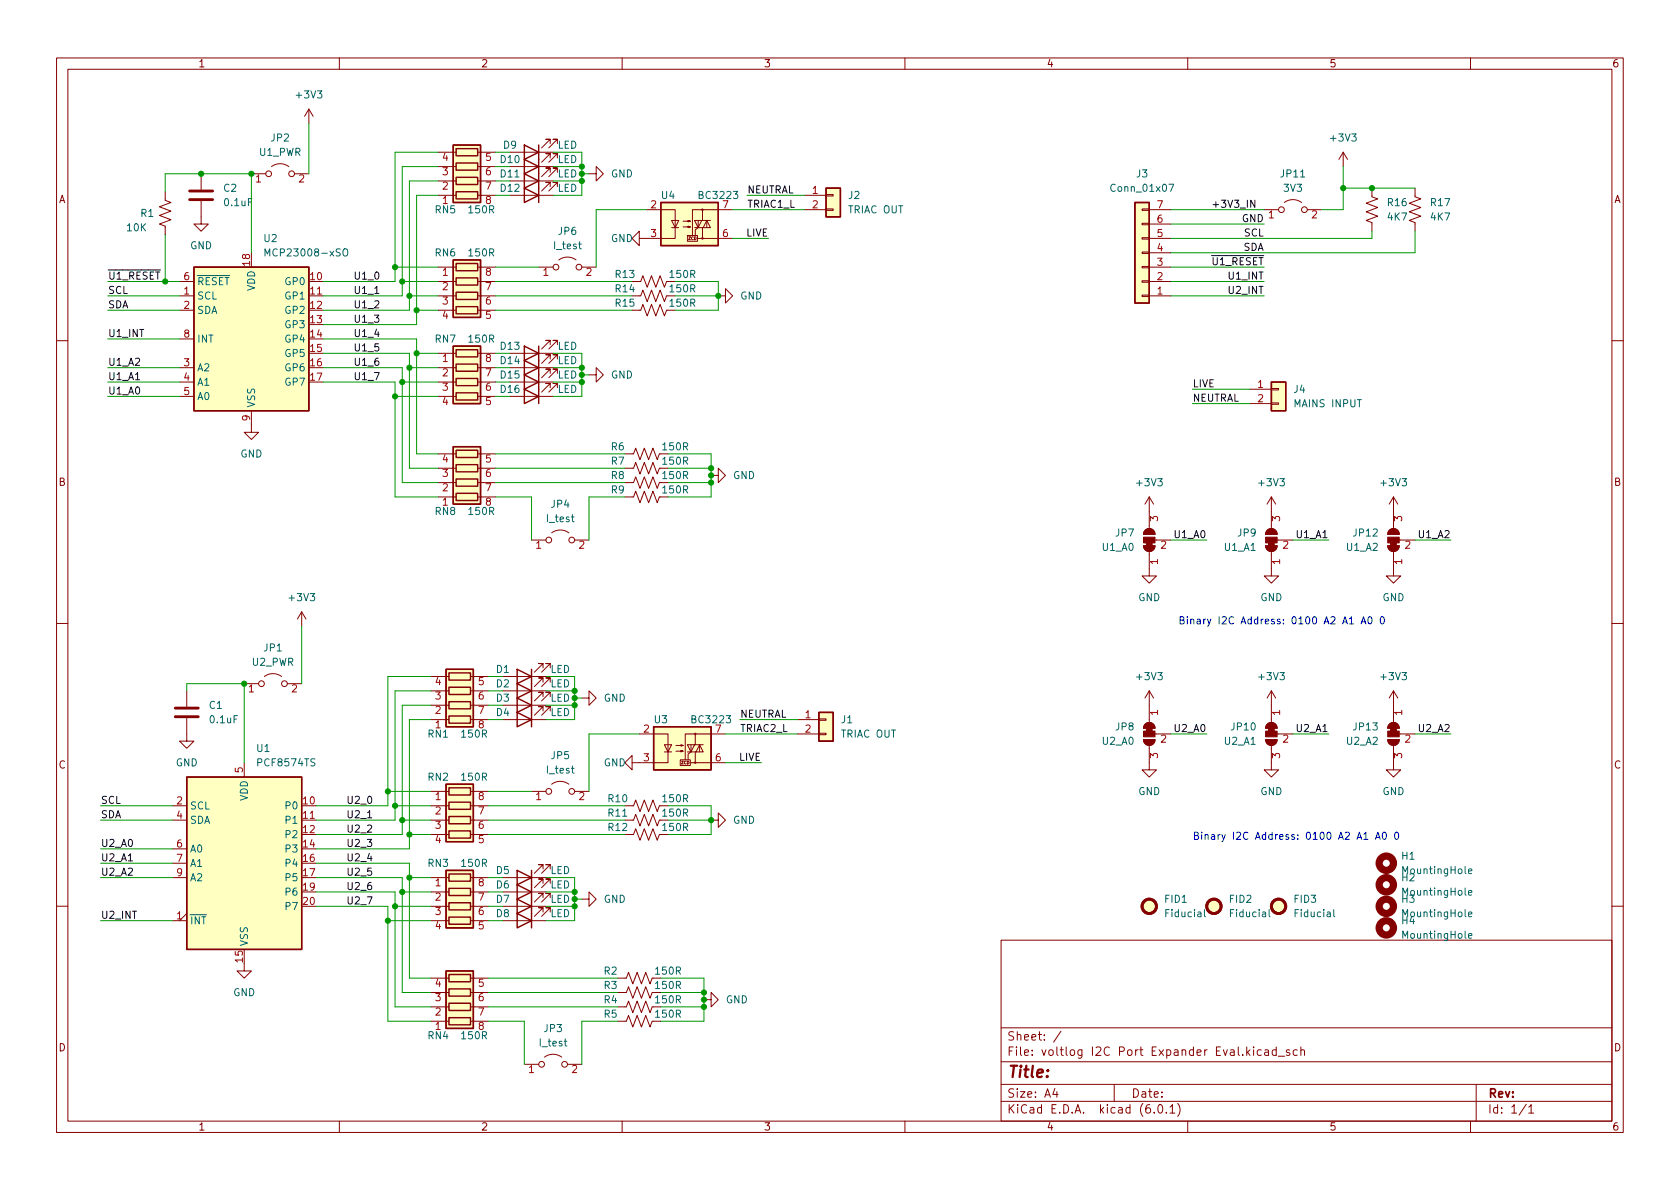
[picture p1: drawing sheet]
<svg xmlns="http://www.w3.org/2000/svg" width="297mm" height="210mm" viewBox="0 0 297 210" stroke-linecap="round" stroke-linejoin="round" font-family="sans-serif">
<g fill="none" stroke="#840000" stroke-width=".18">
<path d="M10 10.2h277v190.1h-277zM12 12.2h273v186.1h-273zM54.6 19.3l-.8 1.3M54.6 19.3v2.5M54.6 19.3l.8 1.3M60 10.2v2M110 10.2v2M160 10.2v2M210 10.2v2M260 10.2v2M29.2 33.9v1.5l1 .4-2 .8 2 .7-2 .8 2 .8-2 .7 1 .4v1.5M35.6 35.6v4h1.2l-1.2 1.3-1.3-1.3h1.3"/>
<path d="M35.6 30.7v2.8M44.4 30.7h2.6M48 29.5a2.54 2.54 0 0 1 3.1 0M52.1 30.7h2.5M77.5 34.5h3.1M77.5 32h3.1M77.5 29.5h3.1M77.5 26.9h3.1M84.5 34.5h3.1M84.5 32h3.1M84.5 29.5h3.1M84.5 26.9h3.1"/>
<path d="M90.2 34.5h7.6M90.2 32h7.6M90.2 29.5h7.6M90.2 26.9h7.6M97.3 33v-.7h-.8h.8l-1.5 1.5M97.3 30.5v-.8h-.8h.8l-1.5 1.5M97.3 27.9v-.7h-.8h.8l-1.5 1.5M97.3 25.4v-.8h-.8h.8l-1.5 1.6M98.6 33v-.7h-.8h.8l-1.6 1.5M98.6 30.5v-.8h-.8h.8l-1.6 1.5M98.6 27.9v-.7h-.8h.8l-1.6 1.5M98.6 25.4v-.8h-.8h.8l-1.6 1.6"/>
<path d="M104.1 30.7h1.3v-1.2l1.3 1.2-1.3 1.3v-1.3M114.3 37.1h5.1v5.1h-6.4v1.2l-1.2-1.2 1.2-1.3v1.3M118.7 39h1.3l-.6 1.3zM120.8 39.1h1.2l-.3 .1v-.2l.3 .1M123.4 39v1.3l-.5 .3v1.1M124.1 39l-.7 1.3-.6-1.3h2.8M124.2 37.1h-1.8v4.6M125 39v1.3M129.5 37.1h-5.3v1.9M142.2 34.5h3.8M142.2 37.1h3.8M146 37h1.3v.2h-1.3z"/>
<path d="M146 34.4h1.3v.3h-1.3zM201.9 37h1.3v.2h-1.3zM201.9 39.5h1.3v.2h-1.3zM203.2 37.1h3.8M203.2 39.6h3.8M223.5 37.1h2.6M227.1 35.8a2.54 2.54 0 0 1 3 0M231.1 37.1h2.6M237.5 26.9l-.8 1.3M237.5 26.9v2.6M237.5 26.9l.8 1.3M242.6 33.3v1.5l1 .4-2 .7 2 .8-2 .8 2 .7-2 .8 1 .4v1.5"/>
<path d="M250.2 33.3v1.5l1 .4-2 .7 2 .8-2 .8 2 .7-2 .8 1 .4v1.5M31.7 52.3h2.6M31.7 54.9h2.6M31.7 49.8h2.6M31.7 59.9h2.6M54.6 52.3h2.5M77.5 47.2h3.1M77.5 52.3h3.1M77.5 54.9h3.1M77.5 49.8h3.1M84.5 47.2h3.1M84.5 52.3h3.1"/>
<path d="M84.5 54.9h3.1M84.5 49.8h3.1M95.2 47.2h2.6M98.8 46a2.54 2.54 0 0 1 3.1 0M102.9 47.2h2.5M111.8 54.9h1.5l.4-1.1 .7 2.1 .8-2.1 .8 2.1 .7-2.1 .8 2.1 .4-1h.2M111.8 49.8h1.5l.4-1 .7 2 .8-2 .8 2 .7-2 .8 2 .4-1h.2M111.8 52.3h1.5l.4-1 .7 2 .8-2 .8 2 .7-2 .8 2 .4-1h.2M118.7 40.3h1.3M120.8 40.1h1.2l-.3 .2v-.3l.3 .1M121.5 41.7h1.8v1h-1.8zM122.8 40.3h2.8l-.6-1.3-.7 1.3"/>
<path d="M123.3 42.2h.9M124.2 40.3v1.9h5.3M127 52.3h1.3v-1.3l1.2 1.3-1.2 1.3v-1.3M201.9 42h1.3v.3h-1.3zM201.9 44.6h1.3v.2h-1.3zM201.9 47.1h1.3v.3h-1.3zM201.9 49.7h1.3v.2h-1.3zM201.9 52.2h1.3v.2h-1.3zM203.2 47.2h3.8M203.2 52.3h3.8M203.2 49.8h3.8M203.2 42.2h3.8"/>
<path d="M203.2 44.7h3.8M10 60.2h2M31.7 65h2.6M31.7 67.6h2.6M31.7 70.1h2.6M44.4 72.6v3.8h1.3l-1.3 1.3-1.2-1.3h1.2M77.5 65h3.1M77.5 67.6h3.1M77.5 70.1h3.1M77.5 62.5h3.1M84.5 65h3.1M84.5 67.6h3.1"/>
<path d="M84.5 70.1h3.1M84.5 62.5h3.1M90.2 65h7.6M90.2 67.6h7.6M90.2 70.1h7.6M90.2 62.5h7.6M97.3 68.6v-.8h-.8h.8l-1.5 1.5M97.3 66v-.7h-.8h.8l-1.5 1.5M97.3 63.5v-.8h-.8h.8l-1.5 1.6M97.3 61v-.8h-.8h.8l-1.5 1.5M98.6 68.6v-.8h-.8h.8l-1.6 1.5M98.6 66v-.7h-.8h.8l-1.6 1.5"/>
<path d="M98.6 63.5v-.8h-.8h.8l-1.6 1.6M98.6 61v-.8h-.8h.8l-1.6 1.5M104.1 66.3h1.3v-1.3l1.3 1.3-1.3 1.3v-1.3M221 68.8h3.8M221 71.4h3.8M224.8 71.2h1.3v.3h-1.3zM224.8 68.7h1.3v.3h-1.3zM285 60.2h2M77.5 87.9h3.1M77.5 85.3h3.1M77.5 82.8h3.1M77.5 80.3h3.1"/>
<path d="M84.5 87.9h3.1M84.5 85.3h3.1M84.5 82.8h3.1M84.5 80.3h3.1M94 95.5h2.5M97.5 94.2a2.54 2.54 0 0 1 3.1 0M101.6 95.5h2.5M110.5 80.3h1.5l.4-1.1 .8 2.1 .7-2.1 .8 2.1 .7-2.1 .8 2.1 .4-1h.2M110.5 82.8h1.5l.4-1 .8 2 .7-2 .8 2 .7-2 .8 2 .4-1h.2M110.5 85.3h1.5l.4-1 .8 2.1 .7-2.1 .8 2.1 .7-2.1 .8 2.1 .4-1.1h.2M110.5 87.9h1.5l.4-1 .8 2 .7-2 .8 2 .7-2 .8 2 .4-1h.2M125.7 84.1h1.3v-1.3l1.3 1.3-1.3 1.2v-1.2"/>
<path d="M202.2 96.5a1.02 1.02 0 0 0 1 1 1.02 1.02 0 0 0 1-1M202.2 94.5a1.02 1.02 0 0 1 1-1 1.02 1.02 0 0 1 1 1M202.2 96.5h2M202.2 94.5h2M203.2 97.5v4.3h1.3l-1.3 1.3-1.3-1.3h1.3M203.2 87.9v5.6M203.2 87.9l-.8 1.2M203.2 87.9l.8 1.2M204.2 95.5h2.8M223.8 96.5a1.02 1.02 0 0 0 1 1 1.02 1.02 0 0 0 1-1M223.8 94.5a1.02 1.02 0 0 1 1-1 1.02 1.02 0 0 1 1 1M223.8 96.5h2"/>
<path d="M223.8 94.5h2M224.8 97.5v4.3h1.3l-1.3 1.3-1.3-1.3h1.3M224.8 87.9v5.6M224.8 87.9l-.8 1.2M224.8 87.9l.8 1.2M225.8 95.5h2.8M245.4 96.5a1.02 1.02 0 0 0 1 1 1.02 1.02 0 0 0 1-1M245.4 94.5a1.02 1.02 0 0 1 1-1 1.02 1.02 0 0 1 1 1M245.4 96.5h2M245.4 94.5h2M246.4 97.5v4.3h1.2l-1.2 1.3-1.3-1.3h1.3M246.4 87.9v5.6"/>
<path d="M246.4 87.9l-.8 1.2M246.4 87.9l.7 1.2M247.4 95.5h2.8M10 110.2h2M46.7 119.6a2.54 2.54 0 0 1 3.1 0M53.3 108.2l-.7 1.3M53.3 108.2v2.5M53.3 108.2l.8 1.3M76.2 119.6h3.2M83.2 119.6h3.2M88.9 119.6h7.6M96 118.1v-.8h-.8h.8l-1.5 1.6"/>
<path d="M97.3 118.1v-.8h-.8h.8l-1.5 1.6M285 110.2h2M33 127v4.1h1.3l-1.3 1.2-1.3-1.2h1.3M33 122.2v2.8M43.2 120.9h2.5M43.2 134.9v2.5M50.8 120.9h2.5M76.2 139.9h3.2M76.2 127.2h3.2M76.2 124.7h3.2M76.2 122.2h3.2M83.2 139.9h3.2"/>
<path d="M83.2 127.2h3.2M83.2 124.7h3.2M83.2 122.2h3.2M88.9 127.2h7.6M88.9 124.7h7.6M88.9 122.2h7.6M94 139.9h2.5M96 123.2v-.8h-.8h.8l-1.5 1.5M96 120.6v-.7h-.8h.8l-1.5 1.5M96 125.7v-.7h-.8h.8l-1.5 1.5M97.3 123.2v-.8h-.8h.8l-1.5 1.5M97.3 120.6v-.7h-.8h.8l-1.5 1.5"/>
<path d="M97.3 125.7v-.7h-.8h.8l-1.5 1.5M97.5 138.7a2.54 2.54 0 0 1 3.1 0M101.6 139.9h2.5M102.9 123.4h1.2v-1.2l1.3 1.2-1.3 1.3v-1.3M113 129.8h5.1v5.1h-6.3v1.2l-1.3-1.2 1.3-1.3v1.3M117.5 131.7h1.2l-.6 1.3zM117.5 133h1.2M119.5 132.8h1.3l-.4 .2v-.3l.4 .1M119.5 131.8h1.3l-.4 .1v-.2l.4 .1M120.3 134.4h1.7v1h-1.7zM121.5 133h2.8l-.6-1.3-.6 1.3M122 134.9h.9"/>
<path d="M122.2 131.7v1.3l-.5 .3v1.1M122.8 131.7l-.6 1.3-.7-1.3h2.8M122.9 133v1.9h5.4M122.9 129.8h-1.7v4.6M123.7 131.7v1.3M128.3 129.8h-5.4v1.9M141 129.8h3.8M141 127.2h3.8M144.8 129.7h1.2v.2h-1.2zM144.8 127.1h1.2v.3h-1.2zM202.2 130.8h2a1.02 1.02 0 0 1-1 1 1.02 1.02 0 0 1-1-1zM202.5 128.1a1.02 1.02 0 0 1 1.1-.3 1.02 1.02 0 0 1 .6 1h-2z"/>
<path d="M203.2 131.8v4.3h1.3l-1.3 1.3-1.3-1.3h1.3M203.2 122.2l-.8 1.2M203.2 122.2v5.6M203.2 122.2l.8 1.2M204.2 129.8h2.8M223.8 130.8h2a1.02 1.02 0 0 1-1 1 1.02 1.02 0 0 1-1-1zM224.1 128.1a1.02 1.02 0 0 1 1.1-.3 1.02 1.02 0 0 1 .6 1h-2zM224.8 131.8v4.3h1.3l-1.3 1.3-1.3-1.3h1.3M224.8 122.2l-.8 1.2M224.8 122.2v5.6M224.8 122.2l.8 1.2M225.8 129.8h2.8"/>
<path d="M245.4 130.8h2a1.02 1.02 0 0 1-1 1 1.02 1.02 0 0 1-1-1zM245.7 128.1a1.02 1.02 0 0 1 1.1-.3 1.02 1.02 0 0 1 .6 1h-2zM246.4 131.8v4.3h1.2l-1.2 1.3-1.3-1.3h1.3M246.4 122.2v5.6M246.4 122.2l-.8 1.2M246.4 122.2l.7 1.2M247.4 129.8h2.8M30.5 155.2h2.5M30.5 142.5h2.5M30.5 145h2.5M30.5 150.1h2.5M30.5 152.6h2.5"/>
<path d="M53.3 145h2.6M76.2 155.2h3.2M76.2 157.7h3.2M76.2 142.5h3.2M76.2 145h3.2M76.2 147.6h3.2M83.2 155.2h3.2M83.2 157.7h3.2M83.2 142.5h3.2M83.2 145h3.2M83.2 147.6h3.2M88.9 155.2h7.6"/>
<path d="M88.9 157.7h7.6M96 158.7v-.7h-.8h.8l-1.5 1.5M96 156.2v-.8h-.8h.8l-1.5 1.6M96 153.7v-.8h-.8h.8l-1.5 1.5M97.3 158.7v-.7h-.8h.8l-1.5 1.5M97.3 156.2v-.8h-.8h.8l-1.5 1.6M97.3 153.7v-.8h-.8h.8l-1.5 1.5M102.9 159h1.2v-1.3l1.3 1.3-1.3 1.3v-1.3M110.5 142.5h1.5l.4-1 .8 2 .7-2 .8 2 .7-2 .8 2 .4-1h.2M110.5 145h1.5l.4-1 .8 2 .7-2 .8 2 .7-2 .8 2 .4-1h.2M110.5 147.6h1.5l.4-1 .8 2 .7-2 .8 2 .7-2 .8 2 .4-1h.2M125.7 145h1.3v-1.2l1.3 1.2-1.3 1.3v-1.3"/>
<path d="M10 160.2h2M30.5 162.8h2.5M33 161.5l-1.3 1.3M43.2 170.4v1.3h1.2l-1.2 1.3-1.3-1.3h1.3M76.2 160.3h3.2M76.2 162.8h3.2M76.2 178h3.2M76.2 175.5h3.2M76.2 173h3.2M83.2 160.3h3.2M83.2 162.8h3.2M83.2 178h3.2"/>
<path d="M83.2 175.5h3.2M83.2 173h3.2M88.9 160.3h7.6M88.9 162.8h7.6M96 161.3v-.8h-.8h.8l-1.5 1.5M97.3 161.3v-.8h-.8h.8l-1.5 1.5M109.2 178h1.5l.4-1 .8 2.1 .7-2.1 .8 2.1 .8-2.1 .7 2.1 .4-1.1h.3M109.2 175.5h1.5l.4-1 .8 2 .7-2 .8 2 .8-2 .7 2 .4-1h.3M109.2 173h1.5l.4-1 .8 2 .7-2 .8 2 .8-2 .7 2 .4-1h.3M124.5 176.8h1.2v-1.3l1.3 1.3-1.3 1.2v-1.2M177 166.3h108v32h-108zM285 160.2h2"/>
<path d="M60 198.3v2M76.2 180.6h3.2M83.2 180.6h3.2M92.7 188.2h2.5M96.3 186.9a2.54 2.54 0 0 1 3 0M100.3 188.2h2.6M109.2 180.6h1.5l.4-1 .8 2 .7-2 .8 2 .8-2 .7 2 .4-1h.3M110 198.3v2M160 198.3v2M177 194.8h108M177 191.8h108M177 187.8h108"/>
<path d="M177 181.8h108M186.5 192.5l-.4 1h1M186.9 193v1M187.6 182.4l-1.3 1.9M197 191.8v3M204.1 196.7v.1M204.9 195.4l.2-.1a.81 .81 0 0 1 .6 .7 .81 .81 0 0 1-.3 .8h-.2a.81 .81 0 0 1-.6-.6 .81 .81 0 0 1 .3-.8zM206.2 196.7v.1M206.9 195.8l.4-.5v1.5M206.9 196.8h.8M208.2 195.1a1.72 1.72 0 0 1 0 2.3M210 198.3v2"/>
<path d="M221.6 185.1v.2M221.6 185.6v1M223 185.7l-.4-.1-.3 .3v.4l.1 .3h.6M223.6 185.7h.6l.1 .9M224.3 186l-.5 .1a.29 .29 0 0 0-.2 .2 .29 .29 0 0 0 .2 .3h.5M225.6 185.7l-.4-.1-.3 .3v.4l.2 .3h.5M225.6 185.1v1.5M226 186.8h1.1M228 185.7l-.4-.1-.2 .2 .1 .3 .5 .1v.4h-.6M229.4 185.7l-.5-.1-.3 .3v.4l.2 .3h.6M230 185.8l.2-.2 .4 .1v.9M230 185.1v1.5"/>
<path d="M260 198.3v2M261 191.8v6.5M269.9 195.3l-1.3 1.9M270.3 195.8l.4-.5v1.5M270.3 196.8h.9"/>
<circle cx="47.5" cy="30.7" r=".51"/>
<circle cx="51.6" cy="30.7" r=".51"/>
<circle cx="124.2" cy="37.1" r=".13"/>
<circle cx="226.6" cy="37.1" r=".51"/>
<circle cx="230.6" cy="37.1" r=".51"/>
<circle cx="98.3" cy="47.2" r=".51"/>
<circle cx="102.4" cy="47.2" r=".51"/>
<circle cx="124.2" cy="42.2" r=".13"/>
<circle cx="97" cy="95.5" r=".51"/>
<circle cx="101.1" cy="95.5" r=".51"/>
<circle cx="46.2" cy="120.9" r=".51"/>
<circle cx="50.3" cy="120.9" r=".51"/>
<circle cx="97" cy="139.9" r=".51"/>
<circle cx="101.1" cy="139.9" r=".51"/>
<circle cx="122.9" cy="129.8" r=".13"/>
<circle cx="122.9" cy="134.9" r=".13"/>
<circle cx="95.8" cy="188.2" r=".51"/>
<circle cx="99.8" cy="188.2" r=".51"/>
</g>
<g fill="none" stroke="#840000" stroke-width=".25">
<path d="M80.1 25.6h4.9v10.2h-4.9zM80.6 33.9h3.9v1.3h-3.9zM80.6 31.4h3.9v1.2h-3.9zM80.6 28.8h3.9v1.3h-3.9zM80.6 26.3h3.9v1.3h-3.9zM92.7 33.3l2.5 1.2-2.5 1.3zM92.7 30.7l2.5 1.3-2.5 1.3zM92.7 28.2l2.5 1.3-2.5 1.2zM92.7 25.6l2.5 1.3-2.5 1.3zM95.2 25.6v10.2M116.8 35.8h10.2v7.6h-10.2zM146 33.3h2.6v5h-2.6z"/>
<path d="M200.7 35.8h2.5v17.8h-2.5zM34.3 47.2h20.3v25.4h-20.3zM80.1 46h4.9v10.1h-4.9zM80.6 46.6h3.9v1.3h-3.9zM80.6 49.1h3.9v1.3h-3.9zM80.6 51.7h3.9v1.3h-3.9zM80.6 54.2h3.9v1.3h-3.9zM80.1 61.2h4.9v10.2h-4.9zM80.1 79h4.9v10.1h-4.9zM80.6 61.8h3.9v1.3h-3.9zM80.6 64.4h3.9v1.3h-3.9zM80.6 66.9h3.9v1.3h-3.9z"/>
<path d="M80.6 69.5h3.9v1.2h-3.9zM80.6 79.6h3.9v1.3h-3.9zM92.7 68.8l2.5 1.3-2.5 1.3zM92.7 66.3l2.5 1.3-2.5 1.2zM92.7 63.7l2.5 1.3-2.5 1.3zM92.7 61.2l2.5 1.3-2.5 1.2zM95.2 61.2v10.2M224.8 67.6h2.5v5h-2.5zM80.6 87.2h3.9v1.3h-3.9zM80.6 84.7h3.9v1.3h-3.9zM80.6 82.2h3.9v1.2h-3.9zM78.9 118.4h4.8v10.1h-4.8z"/>
<path d="M79.4 119h3.8v1.3h-3.8zM91.4 118.4l2.6 1.2-2.6 1.3zM94 118.4v10.1M33 137.4h20.3v30.5h-20.3zM78.9 138.7h4.8v10.1h-4.8zM79.4 139.3h3.8v1.3h-3.8zM79.4 126.6h3.8v1.3h-3.8zM79.4 124.1h3.8v1.2h-3.8zM79.4 121.5h3.8v1.3h-3.8zM91.4 123.4l2.6 1.3-2.6 1.3zM91.4 120.9l2.6 1.3-2.6 1.2zM91.4 126l2.6 1.2-2.6 1.3z"/>
<path d="M115.6 128.5h10.1v7.6h-10.1zM144.8 126h2.5v5.1h-2.5zM78.9 153.9h4.8v10.2h-4.8zM79.4 154.6h3.8v1.2h-3.8zM79.4 157.1h3.8v1.3h-3.8zM79.4 159.6h3.8v1.3h-3.8zM79.4 141.9h3.8v1.2h-3.8zM79.4 144.4h3.8v1.3h-3.8zM79.4 146.9h3.8v1.3h-3.8zM91.4 159l2.6 1.3-2.6 1.2zM91.4 156.5l2.6 1.2-2.6 1.3zM91.4 153.9l2.6 1.3-2.6 1.3z"/>
<path d="M94 153.9v10.2M78.9 171.7h4.8v10.2h-4.8zM79.4 162.2h3.8v1.2h-3.8zM79.4 180h3.8v1.2h-3.8zM79.4 177.4h3.8v1.3h-3.8zM79.4 174.9h3.8v1.2h-3.8zM79.4 172.3h3.8v1.3h-3.8zM91.4 161.5l2.6 1.3-2.6 1.3z"/>
</g>
<g fill="none" stroke="#840000" stroke-width="1.3">
<circle cx="245.1" cy="152.6" r="1.27"/>
<circle cx="245.1" cy="156.5" r="1.27"/>
<circle cx="245.1" cy="160.3" r="1.27"/>
<circle cx="245.1" cy="164.1" r="1.27"/>
</g>
<path d="M206.7 32.6h.8l-.5 1.2M46.9 45.3v-1.3l.4 .9 .4-.9v1.3M60.7 44.2l.2-.2a.43 .43 0 0 1 .6 .4v.4a.42 .42 0 0 1-.4 .5 .42 .42 0 0 1-.5-.5zM259.6 157.9l.6-.1v-.3h-.4l-.2 .1 .1 .6h.5M259.6 154.1l.6-.2v-.2l-.4-.1-.2 .2 .1 .6h.5M213 160.8v1.1l.1 .2M224.4 160.8v1.1l.2 .2M235.8 160.8v1.1l.2 .2M259.6 165.5l.6-.1v-.3h-.4l-.2 .2 .1 .6h.5M259.6 161.7l.6-.1v-.3h-.4l-.2 .1 .1 .7h.5" fill="none" stroke="#006464" stroke-width=".18"/>
<g fill="#840000" stroke="#840000" stroke-width=".18">
<path d="M202.7 128.8h1v.5h-1z"/>
<path d="M202.5 128.1a1.02 1.02 0 0 1 1.1-.3 1.02 1.02 0 0 1 .6 1h-2z"/>
<path d="M202.2 129.3h2v1h-2z"/>
<path d="M202.2 130.8h2a1.02 1.02 0 0 1-1 1 1.02 1.02 0 0 1-1-1z"/>
<path d="M224.3 96h1v.5h-1z"/>
<path d="M223.8 96.5h2a1.02 1.02 0 0 1-1 1 1.02 1.02 0 0 1-1-1z"/>
<path d="M223.8 95h2v1h-2z"/>
<path d="M224.1 93.8a1.02 1.02 0 0 1 1.1-.3 1.02 1.02 0 0 1 .6 1h-2z"/>
<path d="M202.7 96h1v.5h-1z"/>
<path d="M202.2 96.5h2a1.02 1.02 0 0 1-1 1 1.02 1.02 0 0 1-1-1z"/>
<path d="M202.2 95h2v1h-2z"/>
<path d="M202.5 93.8a1.02 1.02 0 0 1 1.1-.3 1.02 1.02 0 0 1 .6 1h-2z"/>
<path d="M245.9 128.8h1v.5h-1z"/>
<path d="M245.7 128.1a1.02 1.02 0 0 1 1.1-.3 1.02 1.02 0 0 1 .6 1h-2z"/>
<path d="M245.4 129.3h2v1h-2z"/>
<path d="M245.4 130.8h2a1.02 1.02 0 0 1-1 1 1.02 1.02 0 0 1-1-1z"/>
<path d="M224.3 128.8h1v.5h-1z"/>
<path d="M224.1 128.1a1.02 1.02 0 0 1 1.1-.3 1.02 1.02 0 0 1 .6 1h-2z"/>
<path d="M223.8 129.3h2v1h-2z"/>
<path d="M223.8 130.8h2a1.02 1.02 0 0 1-1 1 1.02 1.02 0 0 1-1-1z"/>
<path d="M245.9 96h1v.5h-1z"/>
<path d="M245.4 96.5h2a1.02 1.02 0 0 1-1 1 1.02 1.02 0 0 1-1-1z"/>
<path d="M245.4 95h2v1h-2z"/>
<path d="M245.7 93.8a1.02 1.02 0 0 1 1.1-.3 1.02 1.02 0 0 1 .6 1h-2z"/>
</g>
<g fill="#ffffc2" stroke="#ffffc2" stroke-width=".18">
<path d="M34.3 47.2h20.3v25.4h-20.3z"/>
<path d="M78.9 153.9h4.8v10.2h-4.8z"/>
<path d="M78.9 138.7h4.8v10.1h-4.8z"/>
<path d="M78.9 118.4h4.8v10.1h-4.8z"/>
<path d="M80.1 61.2h4.9v10.2h-4.9z"/>
<path d="M33 137.4h20.3v30.5h-20.3z"/>
<path d="M80.1 46h4.9v10.1h-4.9z"/>
<path d="M80.1 25.6h4.9v10.2h-4.9z"/>
<path d="M80.1 79h4.9v10.1h-4.9z"/>
<path d="M78.9 171.7h4.8v10.2h-4.8z"/>
<path d="M116.8 35.8h10.2v7.6h-10.2z"/>
<path d="M146 33.3h2.6v5h-2.6z"/>
<path d="M115.6 128.5h10.1v7.6h-10.1z"/>
<path d="M144.8 126h2.5v5.1h-2.5z"/>
<path d="M200.7 35.8h2.5v17.8h-2.5z"/>
<path d="M224.8 67.6h2.5v5h-2.5z"/>
<circle cx="226.1" cy="160.3" r="1.27"/>
<circle cx="203.2" cy="160.3" r="1.27"/>
<circle cx="214.6" cy="160.3" r="1.27"/>
</g>
<g fill="none" stroke="#840000" stroke-width=".51">
<path d="M33.5 35.3h4.1M33.5 33.8h4.1M31 126.7h4.1M31 125.2h4.1"/>
<circle cx="203.2" cy="160.3" r="1.27"/>
<circle cx="214.6" cy="160.3" r="1.27"/>
<circle cx="226.1" cy="160.3" r="1.27"/>
</g>
<path d="M214.5 36.2h1" fill="none" stroke="#0f0f0f" stroke-width=".18"/>
<path d="M238.6 109.4l.4-.3v1.2M238.6 110.3h.7M240.7 110.3l.4-1.2 .4 1.2M240.8 110h.6M242 109.1h.2a.68 .68 0 0 1 .4 .6 .68 .68 0 0 1-.4 .6 .84 .84 0 0 1-.2-1.2zM244.2 109.1h.1a.68 .68 0 0 1 .5 .6 .68 .68 0 0 1-.5 .6 .84 .84 0 0 1-.1-1.2zM241.1 147.5l.4-.3v1.2M241.1 148.4h.8M243.2 148.4l.4-1.2 .4 1.2M243.3 148.1h.6M244.6 147.2h.1a.68 .68 0 0 1 .4 .6 .68 .68 0 0 1-.4 .6 .84 .84 0 0 1-.1-1.2zM246.8 147.2h.1a.68 .68 0 0 1 .4 .6 .68 .68 0 0 1-.4 .6 .84 .84 0 0 1-.1-1.2z" fill="none" stroke="#0000c2" stroke-width=".18"/>
<g fill="none" stroke="#009600" stroke-width=".18">
<path d="M29.2 33.9v-3.2h15.2v14M54.6 21.8v8.9M77.5 29.5h-6.4v22.8h-14M77.5 26.9h-7.7v22.9h-12.7M77.5 32h-5.1v22.9h-15.3M77.5 34.5h-3.8v22.9h-16.6M87.6 29.5h2.6M87.6 34.5h2.6M87.6 26.9h2.6M87.6 32h2.6M97.8 29.5h5.1M97.8 26.9h5.1v7.6h-5.1"/>
<path d="M97.8 32h5.1M102.9 30.7h1.2M114.3 37.1h-8.9v10.1M129.5 37.1h12.7M132.1 34.5h10.1M207 37.1h16.5M207 39.6h16.5M237.5 29.5v7.6h-3.8M237.5 33.3h12.7M19 49.8h12.7M19 52.3h12.7M19 54.9h12.7"/>
<path d="M19 59.9h12.7M29.2 41.5v8.3M57.1 59.9h16.6v20.4h3.8M69.8 47.2h7.7M71.1 49.8h6.4M72.4 52.3h5.1M73.7 54.9h3.8M87.6 49.8h24.2M87.6 52.3h24.2M87.6 54.9h24.2M87.6 47.2h7.6M119.4 49.8h7.6v5.1h-7.6"/>
<path d="M119.4 52.3h7.6M129.5 42.2h6.4M207 49.8h16.5M207 52.3h16.5M207 47.2h16.5M242.6 40.9v1.3h-35.6M250.2 40.9v3.8h-43.2M19 65h12.7M19 70.1h12.7M19 67.6h12.7M57.1 65h14v20.3h6.4M57.1 67.6h12.7v20.3h7.7"/>
<path d="M57.1 62.5h15.3v20.3h5.1M69.8 70.1h7.7M71.1 67.6h6.4M72.4 65h5.1M73.7 62.5h3.8M87.6 62.5h2.6M87.6 65h2.6M87.6 70.1h2.6M87.6 67.6h2.6M97.8 62.5h5.1v7.6h-5.1M97.8 65h5.1M97.8 67.6h5.1"/>
<path d="M102.9 66.3h1.2M210.8 68.8h10.2M210.8 71.4h10.2M87.6 87.9h6.4v7.6M87.6 82.8h22.9M87.6 85.3h22.9M87.6 80.3h22.9M110.5 87.9h-6.4v7.6M118.1 80.3h7.6v7.6h-7.6M118.1 82.8h7.6M118.1 85.3h7.6M207 95.5h6.4"/>
<path d="M228.6 95.5h6.3M250.2 95.5h6.3M53.3 110.7v10.2M76.2 119.6h-7.6v22.9h-12.7M86.4 119.6h2.5M96.5 119.6h5.1v7.6h-5.1M33 122.2v-1.3h10.2v14M68.6 139.9h7.6M76.2 127.2h-3.8v22.9h-16.5M76.2 122.2h-6.4v22.8h-13.9M76.2 124.7h-5.1v22.9h-15.2M86.4 127.2h2.5"/>
<path d="M86.4 124.7h2.5M86.4 122.2h2.5M86.4 139.9h7.6M96.5 124.7h5.1M96.5 122.2h5.1M101.6 123.4h1.3M113 129.8h-8.9v10.1M128.3 129.8h12.7M128.3 134.9h6.3M130.8 127.2h10.2M207 129.8h6.4M228.6 129.8h6.3"/>
<path d="M250.2 129.8h6.3M17.8 155.2h12.7M17.8 152.6h12.7M17.8 150.1h12.7M17.8 142.5h12.7M17.8 145h12.7M55.9 155.2h15.2v20.3h5.1M55.9 152.6h16.5v20.4h3.8M55.9 157.7h13.9v20.3h6.4M69.8 142.5h6.4M71.1 145h5.1M71.1 157.7h5.1"/>
<path d="M72.4 155.2h3.8M72.4 147.6h3.8M86.4 155.2h2.5M86.4 142.5h24.1M86.4 145h24.1M86.4 157.7h2.5M86.4 147.6h24.1M96.5 155.2h5.1v7.6h-5.1M96.5 157.7h5.1M101.6 159h1.3M118.1 142.5h7.6v5.1h-7.6M118.1 145h7.6"/>
<path d="M17.8 162.8h12.7M55.9 160.3h12.7v20.3h7.6M68.6 162.8h7.6M69.8 160.3h6.4M86.4 160.3h2.5M86.4 178h22.8M86.4 173h22.8M86.4 175.5h22.8M86.4 162.8h2.5M96.5 160.3h5.1M116.8 178h7.7M116.8 173h7.7v7.6h-7.7"/>
<path d="M116.8 175.5h7.7M86.4 180.6h6.3v7.6M109.2 180.6h-6.3v7.6"/>
</g>
<g fill="#009600" stroke="#009600" stroke-width=".18">
<circle cx="71.1" cy="157.7" r=".46"/>
<circle cx="69.8" cy="160.3" r=".46"/>
<circle cx="72.4" cy="155.2" r=".46"/>
<circle cx="72.4" cy="147.6" r=".46"/>
<circle cx="71.1" cy="145" r=".46"/>
<circle cx="69.8" cy="142.5" r=".46"/>
<circle cx="101.6" cy="123.4" r=".46"/>
<circle cx="101.6" cy="122.2" r=".46"/>
<circle cx="101.6" cy="124.7" r=".46"/>
<circle cx="68.6" cy="139.9" r=".46"/>
<circle cx="43.2" cy="120.9" r=".46"/>
<circle cx="68.6" cy="162.8" r=".46"/>
<circle cx="73.7" cy="62.5" r=".46"/>
<circle cx="44.4" cy="30.7" r=".46"/>
<circle cx="35.6" cy="30.7" r=".46"/>
<circle cx="102.9" cy="32" r=".46"/>
<circle cx="102.9" cy="30.7" r=".46"/>
<circle cx="102.9" cy="29.5" r=".46"/>
<circle cx="125.7" cy="82.8" r=".46"/>
<circle cx="127" cy="52.3" r=".46"/>
<circle cx="125.7" cy="85.3" r=".46"/>
<circle cx="125.7" cy="84.1" r=".46"/>
<circle cx="124.5" cy="176.8" r=".46"/>
<circle cx="124.5" cy="178" r=".46"/>
<circle cx="101.6" cy="157.7" r=".46"/>
<circle cx="101.6" cy="160.3" r=".46"/>
<circle cx="124.5" cy="175.5" r=".46"/>
<circle cx="101.6" cy="159" r=".46"/>
<circle cx="125.7" cy="145" r=".46"/>
<circle cx="102.9" cy="67.6" r=".46"/>
<circle cx="102.9" cy="65" r=".46"/>
<circle cx="102.9" cy="66.3" r=".46"/>
<circle cx="69.8" cy="70.1" r=".46"/>
<circle cx="237.5" cy="33.3" r=".46"/>
<circle cx="242.6" cy="33.3" r=".46"/>
<circle cx="69.8" cy="47.2" r=".46"/>
<circle cx="71.1" cy="49.8" r=".46"/>
<circle cx="71.1" cy="67.6" r=".46"/>
<circle cx="72.4" cy="65" r=".46"/>
<circle cx="72.4" cy="52.3" r=".46"/>
<circle cx="73.7" cy="54.9" r=".46"/>
</g>
<text font-size="2.8" fill="#840000" x="178" y="190.6">Title:</text>
<g font-size="2.1" fill="#840000">
<text x="178" y="184">Sheet: /</text>
<text x="178" y="186.7">File: voltlog I2C Port Expander Eval.kicad_sch</text>
<text x="178" y="196.9">KiCad E.D.A. kicad (6.0.1)</text>
<text x="178" y="194.1">Size: A4</text>
<text x="200" y="194.1">Date:</text>
<text x="263" y="194.1">Rev:</text>
<text x="263" y="196.9">Id: 1/1</text>
</g>
<g font-size="1.8" fill="#840000">
<text x="35" y="11.9">1</text>
<text x="85" y="11.9">2</text>
<text x="135" y="11.9">3</text>
<text x="185" y="11.9">4</text>
<text x="235" y="11.9">5</text>
<text x="285" y="11.9">6</text>
<text x="10.3" y="35.9">A</text>
<text x="285.3" y="35.9">A</text>
<text x="10.3" y="85.9">B</text>
<text x="285.3" y="85.9">B</text>
<text x="10.3" y="135.9">C</text>
<text x="285.3" y="135.9">C</text>
<text x="10.3" y="185.9">D</text>
<text x="285.3" y="185.9">D</text>
<text x="35" y="199.9">1</text>
<text x="85" y="199.9">2</text>
<text x="135" y="199.9">3</text>
<text x="185" y="199.9">4</text>
<text x="235" y="199.9">5</text>
<text x="285" y="199.9">6</text>
</g>
<g font-size="1.8" fill="#006464">
<text x="52.5" y="17.4">+3V3</text>
<text x="45.8" y="27.6">U1_PWR</text>
<text x="48" y="25">JP2</text>
<text x="88.5" y="28.8">D10</text>
<text x="89" y="26.3">D9</text>
<text x="98.6" y="28.8">LED</text>
<text x="98.6" y="26.3">LED</text>
<text x="235.4" y="25">+3V3</text>
<text x="39.6" y="33.9">C2</text>
<text x="88.5" y="33.9">D12</text>
<text x="88.5" y="31.4">D11</text>
<text x="98.6" y="33.9">LED</text>
<text x="98.6" y="31.4">LED</text>
<text x="108" y="31.4">GND</text>
<text x="117" y="35.2">U4</text>
<text x="123.8" y="35.2">BC3223</text>
<text x="150" y="35.2">J2</text>
<text x="196.7" y="33.9">Conn_01x07</text>
<text x="200.9" y="31.4">J3</text>
<text x="226.5" y="31.4">JP11</text>
<text x="227" y="33.9">3V3</text>
<text x="22.5" y="40.9">10K</text>
<text x="24.9" y="38.3">R1</text>
<text x="39.8" y="36.4">0.1uF</text>
<text x="77" y="37.7">RN5</text>
<text x="83" y="37.7">150R</text>
<text x="98.8" y="41.5">JP6</text>
<text x="150" y="37.7">TRIAC OUT</text>
<text x="245.4" y="36.4">R16</text>
<text x="245.4" y="39">4K7</text>
<text x="253" y="36.4">R17</text>
<text x="253" y="39">4K7</text>
<text x="33.6" y="44.1">GND</text>
<text x="46.7" y="42.8">U2</text>
<text x="47.7" y="45.3">MCP23008-xSO</text>
<text x="77" y="45.3">RN6</text>
<text x="83" y="45.3">150R</text>
<text x="98" y="44.1">I_test</text>
<text x="108" y="42.8">GND</text>
<text x="34.8" y="53">SCL</text>
<text x="34.8" y="50.4">~{RESET}</text>
<text x="45.1" y="51.5" transform="rotate(-90 45.1 51.5)">VDD</text>
<text x="50.6" y="50.4">GP0</text>
<text x="50.6" y="53">GP1</text>
<text x="108.9" y="49.1">R13</text>
<text x="108.9" y="51.7">R14</text>
<text x="118.5" y="49.1">150R</text>
<text x="118.5" y="51.7">150R</text>
<text x="130.9" y="53">GND</text>
<text x="34.8" y="55.5">SDA</text>
<text x="50.6" y="55.5">GP2</text>
<text x="50.6" y="58">GP3</text>
<text x="108.9" y="54.2">R15</text>
<text x="118.5" y="54.2">150R</text>
<text x="34.8" y="65.7">A2</text>
<text x="34.8" y="60.6">INT</text>
<text x="50.6" y="60.6">GP4</text>
<text x="50.6" y="63.1">GP5</text>
<text x="50.6" y="65.7">GP6</text>
<text x="77" y="60.6">RN7</text>
<text x="83" y="60.6">150R</text>
<text x="88.5" y="64.4">D14</text>
<text x="88.5" y="61.8">D13</text>
<text x="98.6" y="64.4">LED</text>
<text x="98.6" y="61.8">LED</text>
<text x="34.8" y="68.2">A1</text>
<text x="34.8" y="70.7">A0</text>
<text x="50.6" y="68.2">GP7</text>
<text x="88.5" y="69.5">D16</text>
<text x="88.5" y="66.9">D15</text>
<text x="98.6" y="69.5">LED</text>
<text x="98.6" y="66.9">LED</text>
<text x="108" y="66.9">GND</text>
<text x="228.8" y="69.5">J4</text>
<text x="45.1" y="72.1" transform="rotate(-90 45.1 72.1)">VSS</text>
<text x="229" y="72">MAINS INPUT</text>
<text x="42.5" y="80.9">GND</text>
<text x="108.1" y="79.6">R6</text>
<text x="108.1" y="82.2">R7</text>
<text x="117.3" y="79.6">150R</text>
<text x="117.3" y="82.2">150R</text>
<text x="97.5" y="89.8">JP4</text>
<text x="108.1" y="84.7">R8</text>
<text x="108.1" y="87.2">R9</text>
<text x="117.3" y="84.7">150R</text>
<text x="117.3" y="87.2">150R</text>
<text x="129.6" y="84.7">GND</text>
<text x="201.1" y="86">+3V3</text>
<text x="222.7" y="86">+3V3</text>
<text x="244.3" y="86">+3V3</text>
<text x="77" y="91.1">RN8</text>
<text x="83" y="91.1">150R</text>
<text x="96.8" y="92.3">I_test</text>
<text x="197.3" y="94.9">JP7</text>
<text x="218.9" y="94.9">JP9</text>
<text x="239.4" y="94.9">JP12</text>
<text x="194.9" y="97.4">U1_A0</text>
<text x="216.5" y="97.4">U1_A1</text>
<text x="238.1" y="97.4">U1_A2</text>
<text x="51.3" y="106.3">+3V3</text>
<text x="201.2" y="106.3">GND</text>
<text x="222.8" y="106.3">GND</text>
<text x="244.4" y="106.3">GND</text>
<text x="44.6" y="117.7">U2_PWR</text>
<text x="46.7" y="115.2">JP1</text>
<text x="87.8" y="119">D1</text>
<text x="97.3" y="119">LED</text>
<text x="37" y="125.3">C1</text>
<text x="87.8" y="124.1">D3</text>
<text x="87.8" y="121.5">D2</text>
<text x="97.3" y="124.1">LED</text>
<text x="97.3" y="121.5">LED</text>
<text x="106.7" y="124.1">GND</text>
<text x="201.1" y="120.3">+3V3</text>
<text x="222.7" y="120.3">+3V3</text>
<text x="244.3" y="120.3">+3V3</text>
<text x="37.2" y="127.9">0.1uF</text>
<text x="75.7" y="130.4">RN1</text>
<text x="81.7" y="130.4">150R</text>
<text x="87.8" y="126.6">D4</text>
<text x="97.3" y="126.6">LED</text>
<text x="115.7" y="127.9">U3</text>
<text x="122.5" y="127.9">BC3223</text>
<text x="148.8" y="130.4">TRIAC OUT</text>
<text x="148.8" y="127.9">J1</text>
<text x="194.9" y="131.7">U2_A0</text>
<text x="197.3" y="129.2">JP8</text>
<text x="216.5" y="131.7">U2_A1</text>
<text x="217.8" y="129.2">JP10</text>
<text x="238.1" y="131.7">U2_A2</text>
<text x="239.4" y="129.2">JP13</text>
<text x="31.1" y="135.5">GND</text>
<text x="45.4" y="133">U1</text>
<text x="45.7" y="135.5">PCF8574TS</text>
<text x="96.8" y="136.8">I_test</text>
<text x="97.5" y="134.2">JP5</text>
<text x="106.7" y="135.5">GND</text>
<text x="33.5" y="143.1">SCL</text>
<text x="43.8" y="141.7" transform="rotate(-90 43.8 141.7)">VDD</text>
<text x="50.7" y="143.1">P0</text>
<text x="75.7" y="138">RN2</text>
<text x="81.7" y="138">150R</text>
<text x="107.6" y="141.9">R10</text>
<text x="117.3" y="141.9">150R</text>
<text x="201.2" y="140.6">GND</text>
<text x="222.8" y="140.6">GND</text>
<text x="244.4" y="140.6">GND</text>
<text x="33.5" y="145.7">SDA</text>
<text x="50.7" y="145.7">P1</text>
<text x="50.7" y="148.2">P2</text>
<text x="107.6" y="144.4">R11</text>
<text x="107.6" y="146.9">R12</text>
<text x="117.3" y="144.4">150R</text>
<text x="117.3" y="146.9">150R</text>
<text x="129.6" y="145.7">GND</text>
<text x="33.5" y="150.7">A0</text>
<text x="33.5" y="153.3">A1</text>
<text x="33.5" y="155.8">A2</text>
<text x="50.7" y="150.7">P3</text>
<text x="50.7" y="153.3">P4</text>
<text x="50.7" y="155.8">P5</text>
<text x="75.7" y="153.3">RN3</text>
<text x="81.7" y="153.3">150R</text>
<text x="87.8" y="154.6">D5</text>
<text x="97.3" y="154.6">LED</text>
<text x="247.9" y="155.8">H2</text>
<text x="247.9" y="152">H1</text>
<text x="248.2" y="154.6">MountingHole</text>
<text x="50.7" y="158.4">P6</text>
<text x="50.7" y="160.9">P7</text>
<text x="87.8" y="159.6">D7</text>
<text x="87.8" y="157.1">D6</text>
<text x="97.3" y="159.6">LED</text>
<text x="97.3" y="157.1">LED</text>
<text x="106.7" y="159.6">GND</text>
<text x="206" y="159.6">FID1</text>
<text x="217.4" y="159.6">FID2</text>
<text x="228.8" y="159.6">FID3</text>
<text x="247.9" y="159.6">H3</text>
<text x="248.2" y="158.4">MountingHole</text>
<text x="33.5" y="163.4">~{INT}</text>
<text x="43.8" y="167.4" transform="rotate(-90 43.8 167.4)">VSS</text>
<text x="87.8" y="162.2">D8</text>
<text x="97.3" y="162.2">LED</text>
<text x="206.2" y="162.2">Fiducial</text>
<text x="217.7" y="162.2">Fiducial</text>
<text x="229.1" y="162.2">Fiducial</text>
<text x="247.9" y="163.4">H4</text>
<text x="248.2" y="166">MountingHole</text>
<text x="248.2" y="162.2">MountingHole</text>
<text x="106.8" y="172.3">R2</text>
<text x="116" y="172.3">150R</text>
<text x="41.2" y="176.1">GND</text>
<text x="106.8" y="177.4">R4</text>
<text x="106.8" y="180">R5</text>
<text x="106.8" y="174.9">R3</text>
<text x="116" y="177.4">150R</text>
<text x="116" y="180">150R</text>
<text x="116" y="174.9">150R</text>
<text x="128.3" y="177.4">GND</text>
<text x="75.7" y="183.8">RN4</text>
<text x="81.7" y="183.8">150R</text>
<text x="95.5" y="185">I_test</text>
<text x="96.2" y="182.5">JP3</text>
</g>
<g font-size="1.8" fill="#a90000">
<text x="78.2" y="28.4">4</text>
<text x="85.9" y="28.4">5</text>
<text x="45.2" y="32.3">1</text>
<text x="52.8" y="32.3">2</text>
<text x="78.2" y="33.5">2</text>
<text x="78.2" y="31">3</text>
<text x="85.9" y="31">6</text>
<text x="85.9" y="33.5">7</text>
<text x="143.7" y="34.3">1</text>
<text x="78.2" y="36.1">1</text>
<text x="85.9" y="36.1">8</text>
<text x="115.1" y="36.8">2</text>
<text x="115.1" y="41.9">3</text>
<text x="127.8" y="41.9">6</text>
<text x="127.8" y="36.8">7</text>
<text x="143.7" y="36.8">2</text>
<text x="204.6" y="41.9">5</text>
<text x="204.6" y="39.4">6</text>
<text x="204.6" y="36.8">7</text>
<text x="224.3" y="38.6">1</text>
<text x="231.9" y="38.6">2</text>
<text x="44.2" y="47" transform="rotate(-90 44.2 47)">18</text>
<text x="204.6" y="47">3</text>
<text x="204.6" y="44.4">4</text>
<text x="32.5" y="52.1">1</text>
<text x="32.5" y="49.5">6</text>
<text x="54.9" y="49.5">10</text>
<text x="54.9" y="52.1">11</text>
<text x="78.2" y="48.8">1</text>
<text x="78.2" y="51.3">2</text>
<text x="78.2" y="53.8">3</text>
<text x="85.9" y="53.8">6</text>
<text x="85.9" y="51.3">7</text>
<text x="85.9" y="48.8">8</text>
<text x="96" y="48.8">1</text>
<text x="103.6" y="48.8">2</text>
<text x="204.6" y="52.1">1</text>
<text x="204.6" y="49.5">2</text>
<text x="32.5" y="54.6">2</text>
<text x="32.5" y="59.7">8</text>
<text x="54.9" y="54.6">12</text>
<text x="54.9" y="57.1">13</text>
<text x="54.9" y="59.7">14</text>
<text x="78.2" y="56.4">4</text>
<text x="85.9" y="56.4">5</text>
<text x="32.5" y="64.8">3</text>
<text x="54.9" y="62.2">15</text>
<text x="54.9" y="64.8">16</text>
<text x="78.2" y="64">1</text>
<text x="85.9" y="64">8</text>
<text x="32.5" y="67.3">4</text>
<text x="32.5" y="69.8">5</text>
<text x="54.9" y="67.3">17</text>
<text x="78.2" y="66.5">2</text>
<text x="78.2" y="69.1">3</text>
<text x="78.2" y="71.6">4</text>
<text x="85.9" y="71.6">5</text>
<text x="85.9" y="69.1">6</text>
<text x="85.9" y="66.5">7</text>
<text x="222.4" y="68.6">1</text>
<text x="222.4" y="71.1">2</text>
<text x="44.2" y="74.4" transform="rotate(-90 44.2 74.4)">9</text>
<text x="78.2" y="81.8">4</text>
<text x="85.9" y="81.8">5</text>
<text x="78.2" y="89.4">1</text>
<text x="78.2" y="86.9">2</text>
<text x="78.2" y="84.3">3</text>
<text x="85.9" y="84.3">6</text>
<text x="85.9" y="86.9">7</text>
<text x="85.9" y="89.4">8</text>
<text x="204.7" y="92.2" transform="rotate(-90 204.7 92.2)">3</text>
<text x="226.3" y="92.2" transform="rotate(-90 226.3 92.2)">3</text>
<text x="247.9" y="92.2" transform="rotate(-90 247.9 92.2)">3</text>
<text x="94.8" y="97">1</text>
<text x="102.4" y="97">2</text>
<text x="204.7" y="99.8" transform="rotate(-90 204.7 99.8)">1</text>
<text x="205.2" y="97">2</text>
<text x="226.3" y="99.8" transform="rotate(-90 226.3 99.8)">1</text>
<text x="226.8" y="97">2</text>
<text x="247.9" y="99.8" transform="rotate(-90 247.9 99.8)">1</text>
<text x="248.4" y="97">2</text>
<text x="44" y="122.4">1</text>
<text x="51.6" y="122.4">2</text>
<text x="77" y="123.7">3</text>
<text x="77" y="121.2">4</text>
<text x="84.6" y="121.2">5</text>
<text x="84.6" y="123.7">6</text>
<text x="77" y="128.8">1</text>
<text x="77" y="126.2">2</text>
<text x="84.6" y="126.2">7</text>
<text x="84.6" y="128.8">8</text>
<text x="113.8" y="129.5">2</text>
<text x="126.5" y="129.5">7</text>
<text x="142.4" y="127">1</text>
<text x="142.4" y="129.5">2</text>
<text x="204.7" y="126.5" transform="rotate(-90 204.7 126.5)">1</text>
<text x="205.2" y="131.3">2</text>
<text x="226.3" y="126.5" transform="rotate(-90 226.3 126.5)">1</text>
<text x="226.8" y="131.3">2</text>
<text x="247.9" y="126.5" transform="rotate(-90 247.9 126.5)">1</text>
<text x="248.4" y="131.3">2</text>
<text x="42.9" y="136.6" transform="rotate(-90 42.9 136.6)">5</text>
<text x="113.8" y="134.6">3</text>
<text x="126.5" y="134.6">6</text>
<text x="204.7" y="134.1" transform="rotate(-90 204.7 134.1)">3</text>
<text x="226.3" y="134.1" transform="rotate(-90 226.3 134.1)">3</text>
<text x="247.9" y="134.1" transform="rotate(-90 247.9 134.1)">3</text>
<text x="31.3" y="142.2">2</text>
<text x="53.6" y="142.2">10</text>
<text x="77" y="141.5">1</text>
<text x="84.6" y="141.5">8</text>
<text x="94.8" y="141.5">1</text>
<text x="102.4" y="141.5">2</text>
<text x="31.3" y="144.8">4</text>
<text x="31.3" y="149.9">6</text>
<text x="53.6" y="144.8">11</text>
<text x="53.6" y="147.3">12</text>
<text x="53.6" y="149.9">14</text>
<text x="77" y="144">2</text>
<text x="77" y="146.6">3</text>
<text x="77" y="149.1">4</text>
<text x="84.6" y="149.1">5</text>
<text x="84.6" y="146.6">6</text>
<text x="84.6" y="144">7</text>
<text x="31.3" y="152.4">7</text>
<text x="31.3" y="154.9">9</text>
<text x="53.6" y="152.4">16</text>
<text x="53.6" y="154.9">17</text>
<text x="53.6" y="157.5">19</text>
<text x="53.6" y="160">20</text>
<text x="77" y="156.7">1</text>
<text x="77" y="159.3">2</text>
<text x="77" y="161.8">3</text>
<text x="84.6" y="161.8">6</text>
<text x="84.6" y="159.3">7</text>
<text x="84.6" y="156.7">8</text>
<text x="31.3" y="162.6">1</text>
<text x="77" y="164.3">4</text>
<text x="84.6" y="164.3">5</text>
<text x="42.9" y="170.1" transform="rotate(-90 42.9 170.1)">15</text>
<text x="77" y="179.6">2</text>
<text x="77" y="177">3</text>
<text x="77" y="174.5">4</text>
<text x="84.6" y="174.5">5</text>
<text x="84.6" y="177">6</text>
<text x="84.6" y="179.6">7</text>
<text x="77" y="182.1">1</text>
<text x="84.6" y="182.1">8</text>
<text x="93.5" y="189.7">1</text>
<text x="101.1" y="189.7">2</text>
</g>
<g font-size="1.8" fill="#0f0f0f">
<text x="132.1" y="34.2">NEUTRAL</text>
<text x="132" y="41.8">LIVE</text>
<text x="132.1" y="36.7">TRIAC1_L</text>
<text x="215.3" y="36.7">+3V3_IN</text>
<text x="219.6" y="39.3">GND</text>
<text x="220" y="41.8">SCL</text>
<text x="213" y="46.9">~{U1_RESET}</text>
<text x="219.8" y="44.3">SDA</text>
<text x="19" y="52">SCL</text>
<text x="63.1" y="49.4">U1_0</text>
<text x="63.1" y="52">U1_1</text>
<text x="217.4" y="49.4">U1_INT</text>
<text x="217.4" y="52">U2_INT</text>
<text x="19" y="54.5">SDA</text>
<text x="19" y="59.6">U1_INT</text>
<text x="63.1" y="59.6">U1_4</text>
<text x="63.1" y="57">U1_3</text>
<text x="63.1" y="54.5">U1_2</text>
<text x="19" y="64.7">U1_A2</text>
<text x="63.1" y="64.7">U1_6</text>
<text x="63.1" y="62.1">U1_5</text>
<text x="19" y="69.7">U1_A0</text>
<text x="19" y="67.2">U1_A1</text>
<text x="63.1" y="67.2">U1_7</text>
<text x="210.8" y="71">NEUTRAL</text>
<text x="210.8" y="68.5">LIVE</text>
<text x="207.9" y="95.1">U1_A0</text>
<text x="229.4" y="95.1">U1_A1</text>
<text x="251" y="95.1">U1_A2</text>
<text x="130.8" y="126.9">NEUTRAL</text>
<text x="130.8" y="129.4">TRIAC2_L</text>
<text x="207.9" y="129.4">U2_A0</text>
<text x="229.4" y="129.4">U2_A1</text>
<text x="251" y="129.4">U2_A2</text>
<text x="130.7" y="134.5">LIVE</text>
<text x="17.8" y="142.1">SCL</text>
<text x="61.8" y="142.1">U2_0</text>
<text x="17.8" y="144.7">SDA</text>
<text x="17.8" y="149.8">U2_A0</text>
<text x="61.8" y="149.8">U2_3</text>
<text x="61.8" y="147.2">U2_2</text>
<text x="61.8" y="144.7">U2_1</text>
<text x="17.8" y="154.8">U2_A2</text>
<text x="17.8" y="152.3">U2_A1</text>
<text x="61.8" y="152.3">U2_4</text>
<text x="61.8" y="154.8">U2_5</text>
<text x="61.8" y="159.9">U2_7</text>
<text x="61.8" y="157.4">U2_6</text>
<text x="17.8" y="162.5">U2_INT</text>
</g>
<text font-size="1.8" fill="#009600" x="19" y="49.4">~{U1_RESET}</text>
<g font-size="1.8" fill="#0000c2">
<text x="208.3" y="110.4">Binary I2C Address: 0100 A2 A1 A0 0</text>
<text x="210.8" y="148.5">Binary I2C Address: 0100 A2 A1 A0 0</text>
</g>
<g font-size=".7" fill="#840000">
<text x="121.7" y="42.4">ZCD</text>
<text x="120.4" y="135.1">ZCD</text>
</g>
</svg>
